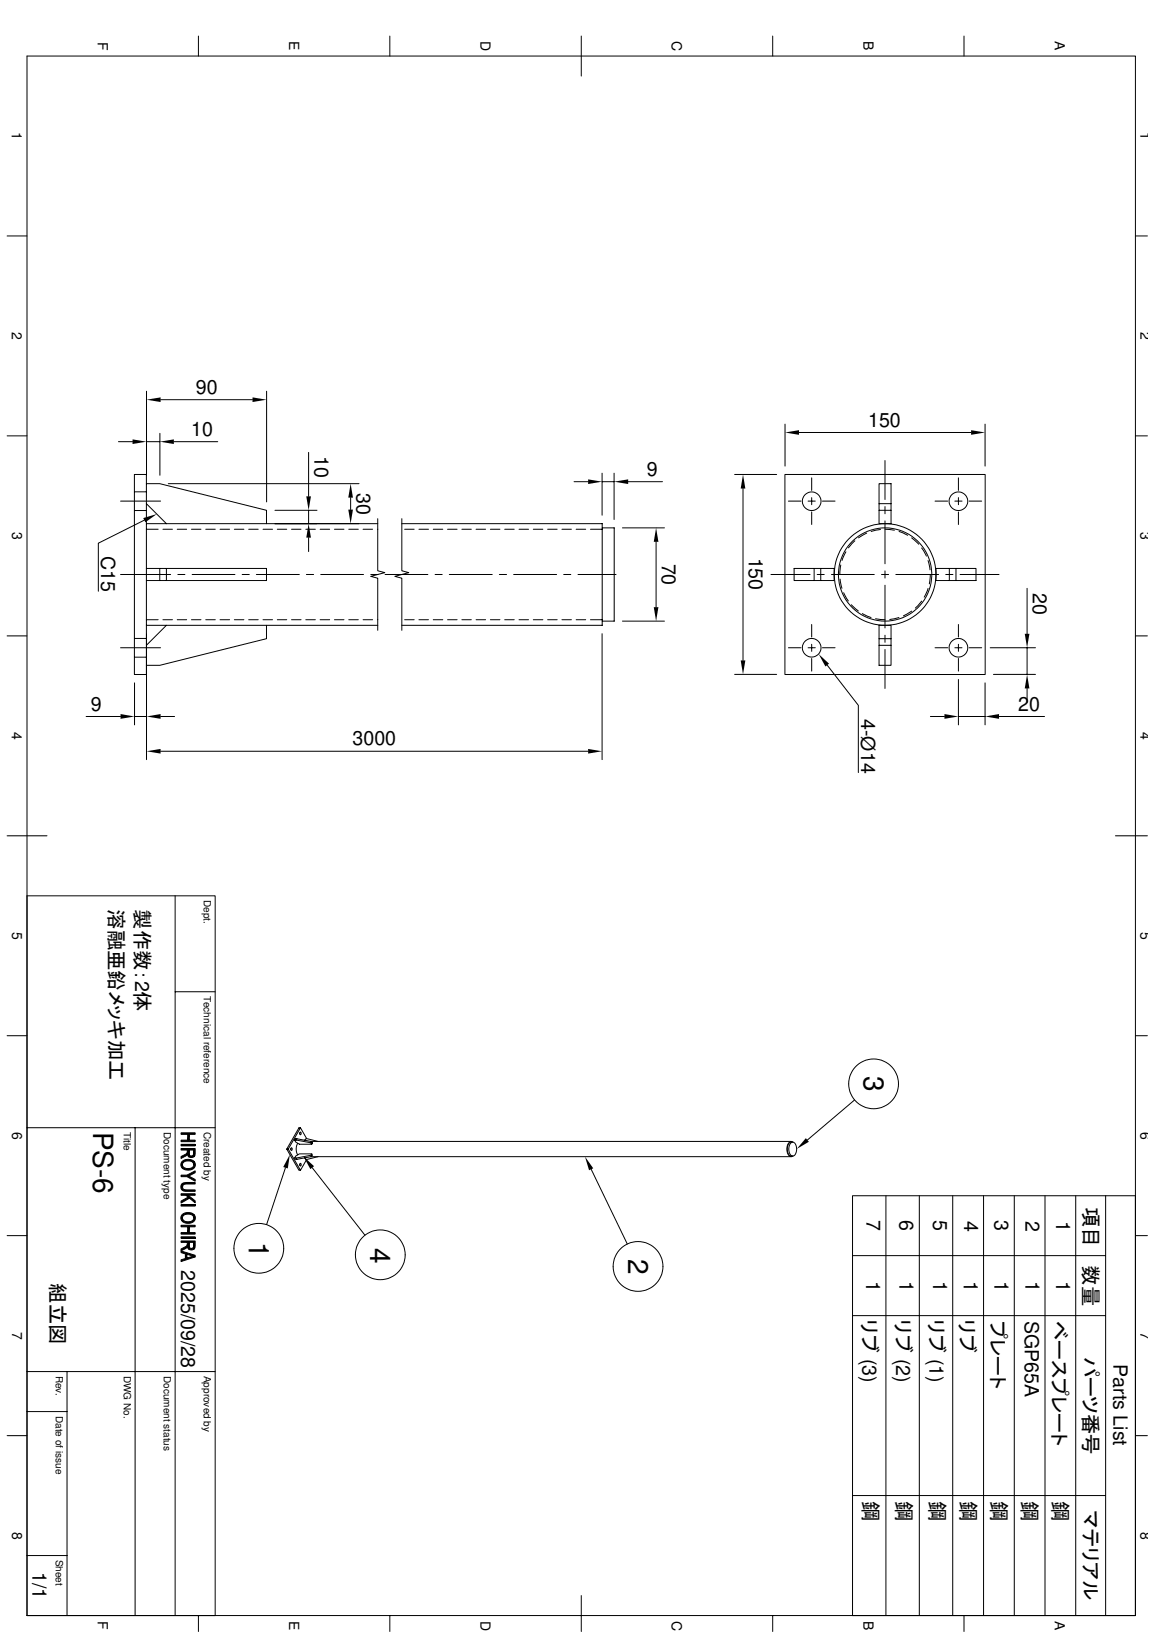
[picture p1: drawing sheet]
<svg xmlns="http://www.w3.org/2000/svg" width="210mm" height="297mm" viewBox="0 0 210 297" stroke-linecap="round" stroke-linejoin="round" font-family="sans-serif">
<g fill="none" stroke="#000" stroke-width=".18">
<path d="M4.9 10.2h201.6v283.8h-201.6zM36.1 6.6v3.6M70.9 6.6v3.6M105.7 6.6v7.2M140.5 6.6v3.6M175.3 6.6v3.6M1.3 42.9h3.6M206.5 42.9h2.2M1.3 79.3h3.6M26.6 71.2v15.3M29.1 78.9v7.6M29.2 72.7h16.7"/>
<path d="M48.5 71.2v20.2M142.8 77.2v7.6M145.3 78.7h31.3M179.2 77.2v7.6M206.5 79.3h2.2M21.5 80.4h2.6M21.9 91.2h7.3M24.4 86.4h2.2v36.4h-2.2zM24.4 89.5h2.2M24.4 92.9h2.2M26.2 94.7l-8.3 4.2v8.7M26.6 88h2.5l19.4 4.9v2.4h-18.2"/>
<path d="M26.6 96.3h2.2M26.6 95.3h3.7M26.6 91.7l3.7 3.6M26.6 80.4h2.5M29.6 96.3h1.8M30.6 88h34.7M31.6 80.4h8M32.2 96.3h1.8M34.8 96.3h1.8M37.4 96.3h1.8M40 96.3h1.8M42.6 96.3h1.8"/>
<path d="M45.2 96.3h1.8M47.8 96.3h1.8M48.5 95.3h20.2M50 92.9h7.7M50.4 96.3h1.8M53 96.3h1.8M55.6 96.3h1.8M56.1 82.3v8M56.1 92.9v2.4M56.1 97.9v2.5M58.2 96.3h1.8M60.8 96.3h1.8"/>
<path d="M63.4 96.3h1.8M63.8 90.6v2.2M66 96.3h1.8M68.6 96.3h.1M68.7 94.4v9.5l1.3 .3-2.6 .7 1.3 .3v9.5M73.1 95.3h36.4v18.5h-36.4M73.1 94.4v9.5l1.3 .3-2.6 .7 1.3 .3v9.5M73.6 96.3h1.7M76.2 96.3h1.7M78.8 96.3h1.7M81.4 96.3h1.7M84 96.3h1.7"/>
<path d="M86.6 96.3h1.7M89.2 96.3h1.7M91.8 96.3h1.7M94.4 96.3h1.7M97 96.3h1.7M99.6 96.3h1.7M102.2 96.3h1.7M104.4 87.7h2.6M104.8 96.3h1.7M107.4 96.3h2.1M109.5 86.1v7.7M109.5 87.7h2.2"/>
<path d="M109.5 96.1h2.2v17h-2.2M111.7 86.1v8.5M113.2 96.1h7.7M114.3 87.7h6.2M119.3 98.6v11.9M133.6 86.4h7.7M135.1 88.9v31.3M142.8 86.4h36.4v36.4h-36.4zM143.4 91.2h2.3M147 91.2h1.3M147.6 87v2.3M147.6 90.6v1.3"/>
<path d="M147.6 93.2v2.3M149.6 91.2h2.3M155.5 98.4l-1.2 1.3M157.6 97l-1.4 .9M159.9 92.9v2.4h2.2v-7.3h-2.2v4.9h2.2M159.9 91.7h2.2M160.1 96.4l-1.6 .3M161 83.8v7.1M161 92.2v1.3M161 94.8v7.8M161 96.3l1.7 .2M163.5 96.7l1.6 .7"/>
<path d="M165.8 97.9l1.3 1.2M167.6 99.7l.9 1.5M170.1 91.2h2.3M173.7 91.2h1.3M174.3 87v2.3M174.3 90.6v1.3M174.3 93.2v2.3M176.3 91.2h2.3M1.3 115.7h3.6M21.9 117.9h7.3M21.9 104.6h9.1M24.4 116.2h2.2"/>
<path d="M24.4 119.6h2.2M26.6 103.5h21.9v2.2h-19.4M26.6 112.8h2.2M26.6 113.8h3.7M26.6 115.3v23M29.1 103.5v2.2h-2.5M29.6 112.8h1.8M30.3 103.5v2.2M32.2 112.8h1.8M32.3 104.6h1.3M34.8 112.8h1.8M34.9 104.6h7.8"/>
<path d="M37.4 112.8h1.8M40 112.8h1.8M42.6 112.8h1.8M44 104.6h1.3M45.2 112.8h1.8M46.6 104.6h7.8M47.8 112.8h1.8M48.5 113.8v2.4l-19.4 4.9h-2.5M50.4 112.8h1.8M53 112.8h1.8M55.6 112.8h1.8M55.7 104.6h1.3"/>
<path d="M58.2 112.8h1.8M58.3 104.6h7.8M60.8 112.8h1.8M63.4 112.8h1.8M66 112.8h1.8M67.4 104.6h1.3M68.6 112.8h.1M68.7 113.8h-38.4l-3.7 3.7M70 104.6h7.8M73.6 112.8h1.7M76.2 112.8h1.7M78.8 112.8h1.7"/>
<path d="M79.1 104.6h1.3M81.4 112.8h1.7M81.7 104.6h7.8M84 112.8h1.7M86.6 112.8h1.7M89.2 112.8h1.7M90.8 104.6h1.3M91.8 112.8h1.7M93.4 104.6h7.8M94.4 112.8h1.7M97 112.8h1.7M99.6 112.8h1.7"/>
<path d="M102.2 112.8h1.7M102.5 104.6h1.3M104.8 112.8h1.7M105.1 104.6h7M107.4 112.8h2.1M109.5 115.3v23M113.2 113.1h7.7M140.2 104.6h7.1M143.4 117.9h2.3M147 117.9h1.3M147.6 113.7v2.3M147.6 117.3v1.3"/>
<path d="M147.6 119.8v2.4M148.1 103.5v2.2M148.6 104.6h1.3M149.3 103.5v2.2h-4.9v-2.2h7.3v2.2h-2.4M149.6 117.9h2.3M151.2 104.6h7.8M152.8 105.4l.3 1.7M152.9 102.8l-.1 1.7M153.5 107.9l.8 1.5M153.9 100.4l-.7 1.6M154.9 110.1l1.2 1.1M156.8 111.7l1.6 .7"/>
<path d="M159.3 112.6l1.7 .2M159.9 116.2h2.2v4.9h-2.2v-7.3h2.2v2.4M159.9 117.5h2.2M160.3 104.6h1.3M161 103.9v1.3M161 106.5v7.8M161 115.6v1.3M161 118.2v7.1M162.9 104.6h7.8M163.5 112.4l-1.7 .4M165.8 111.2l-1.5 .9M167.6 109.4l-1.1 1.3"/>
<path d="M168.8 102l.4 1.7M168.8 107.1l-.7 1.6M169.2 104.6l-.2 1.7M170.1 117.9h2.3M172 104.6h1.3M172.7 103.5h-2.5v2.2h7.3v-2.2h-4.8v2.2M173.7 117.9h1.3M173.9 103.5v2.2M174.3 113.7v2.3M174.3 117.3v1.3M174.3 119.8v2.4M174.6 104.6h7.1"/>
<path d="M176.3 117.9h2.3M180.1 117.9h8.2M186.8 107.1v8.3M186.8 117.9v4.8M206.5 115.7h2.2M15.7 130.4h6.2M24.5 130.4h2.1M24.5 124.3v7.6M29.2 130.4h2.5M29.2 136.7h77.8M133.6 122.7h7.7M150.5 121.1l5.6 7.3v12.2"/>
<path d="M169.2 130.4h2.6M174.3 123.7v8.2M174.3 130.4h4.9M179.2 124.3v7.6M180.7 122.7h7.6M181.7 130.4h8.3M186.8 125.3v2.5M1.3 152.1h7.3M202.9 152.1h5.8M4.9 163h34.2v131M31.9 163v131M1.3 188.5h3.6"/>
<path d="M31.9 180.5h7.2M206.5 188.5h2.2M4.9 205.3h34.2M24.6 205.3v88.7M32.9 207.5h1.2l.3-1v1h1.1v.3h-2.6zM32.9 206.2h2.6v.3h-1.1l-.3 1v-1h-1.2zM32.9 208.3h2.6v.3h-2.6zM32.9 210.5l1-.5 .2-.4v.5l-.1 .2-1.1 .5zM32.9 209h2.6l-.1 1.4-.1 .1-.1-1.2h-.8l-.1 1.2-.2-.4v-.8h-1.2zM32.9 213.9h1.1l1.5 .8v.3l-1.5-.8h-1.1zM32.9 218.6l1.3-.7 .3 .2-1.6 .9zM32.9 217.3h2.6v.3h-2.6z"/>
<path d="M32.9 219.2h2.6v.3h-2.6zM33.1 215.5l.1-.1v.6a.56 .56 0 0 0 .8 .6h1.5v.2h-1.5a.84 .84 0 0 1-1-.3 .84 .84 0 0 1 .1-1zM33.2 211.3l.7-.3 .7 .1 .7 .3-.1 .6a1.15 1.15 0 0 0-1.8-.4l-.2 .3v.7l-.3-.5v-.4zM33.2 212a1.16 1.16 0 0 0 2 .3l.1-.9 .2 .3v.6l-.4 .5-.5 .1h-.8l-.5-.2zM33.2 215.4l.7-.2h1.6v.3h-1.5a.58 .58 0 0 0-.8 .5zM33.8 217.6h.4l1.3 1v.3zM34 213.9l1.5-.8v.3l-1.2 .7zM34.4 209.3v.6a.42 .42 0 0 0 .4 .5 .42 .42 0 0 0 .4-.4l.1 .5-.4 .2-.5-.1zM51.9 212.5l-3.4 10.4M52.2 209.1l2.2 3.9h.3l-2.3-3.9h-.2l2.2-3.8h.3l-2.3 3.8M52.9 209v.3M53 208.9a.24 .24 0 0 1 .1 .2 .24 .24 0 0 1-.1 .3z"/>
<path d="M53.6 210.8l.1 .2h.3l-.1-.2M53.8 210.4l.7-.4h2.2l-.1 .3-3 .5zM53.9 207.5l2.7 .5 .1-.2M54 207.3l-.1 .2h-.3M54.1 208.1a2.17 2.17 0 0 0 0 2.1M54.5 211.9v.2M54.5 206.2v.2M54.6 211.8a.24 .24 0 0 1 .2 .2 .24 .24 0 0 1-.2 .2zM54.6 206.1a.24 .24 0 0 1 .2 .2 .24 .24 0 0 1-.2 .2zM54.7 205.3l1.1 2M55.4 207.5l.2-.2h.3l1.9 .5M55.8 211l-1.1 2"/>
<path d="M56.5 207.8h87.4M56.5 210.5h87.4M56.6 210.3l.1 .2-2.7 .5M56.6 208l.1 .3 .1-.3-.1-.2-2.7-.5h-.3l-.1 .2 .2 .4 .7 .4h2.2M56.7 210l.1 .2-.1 .3M56.8 212.5l9.6 12.3M57.8 210.5l-1.9 .5h-.3l-.2-.3M107.5 212.8l6.6 13.6M143.8 208.1a.56 .56 0 0 1 .6-.2 .56 .56 0 0 1 .4 .5 1.51 1.51 0 0 1-.6 2 1.56 1.56 0 0 1-.4-2.3zM144.2 207.9a1.14 1.14 0 0 0-1 1.5 .89 .89 0 0 0 1 1M144.2 207.9a.82 .82 0 0 0-.8 .2 .82 .82 0 0 0-.2 .8 1.27 1.27 0 0 0 .8 1.6l.2-.1M155.4 200.2l-8.5 7.3"/>
<path d="M161.1 217.6v76.4M167.2 217.6v76.4M173.3 217.6v76.4M178.9 217.6v76.4M184.5 217.6v76.4M190.1 217.6v76.4M195.7 217.6v76.4M201.1 217.6v76.4M1.3 224.9h3.6M32.9 224.3h1.2l.3-1v1h1.1v.3h-2.6zM32.9 223h2.6v.3h-1.1l-.3 1v-1h-1.2zM32.9 225.1h2.6v.3h-2.6z"/>
<path d="M32.9 227.3l1-.5 .2-.4v.5l-.2 .3-1 .5zM32.9 225.9h2.6l-.1 1.3-.1 .2-.1-1.3h-.8v1.3l-.3-.4v-.9h-1.2zM32.9 227.7l2.6 .8v.3l-1.5-.5-.3 .8v-.9l-.8-.2zM32.9 229.3l.8-.2 .3-.8v.7l1.2-.4 .3 .2-2.6 .8zM33.1 221.1l.6-.4h1l.6 .3-.1 .7a1.15 1.15 0 0 0-1.8-.4l-.2 .3v.7l-.1-.1a.83 .83 0 0 1 0-1.1zM33.2 221.7l.1 .3 .2 .2 .9 .2a.77 .77 0 0 0 .8-.7l.1-.7 .2 .4v.6l-.4 .4-.7 .3-.6-.1-.5-.2zM34.4 226.1v.6a.42 .42 0 0 0 .4 .5 .42 .42 0 0 0 .4-.4l.1 .6-.4 .1-.5-.1zM155.1 228.5h46M155.1 239.5h46M206.5 224.9h2.2M4.9 256.9h7.3M4.9 249.6h34.2"/>
<path d="M12.2 249.6v44.4M1.3 261.3h3.6M155.1 272.2h46M206.5 261.3h2.2M4.9 283.1h7.3M36.1 294v2.9M70.9 294v2.9M105.7 290.4v6.5M140.5 294v2.9M155.1 294v-76.4h51.4v76.4M175.3 294v2.9"/>
<circle cx="147.6" cy="91.2" r="1.69"/>
<circle cx="174.3" cy="91.2" r="1.69"/>
<circle cx="147.6" cy="117.9" r="1.69"/>
<circle cx="161" cy="104.6" r="8.5"/>
<circle cx="161" cy="104.6" r="9.3"/>
<circle cx="174.3" cy="117.9" r="1.69"/>
<circle cx="158.9" cy="197.3" r="4.5"/>
<circle cx="47.1" cy="227.2" r="4.5"/>
<circle cx="69.2" cy="228.4" r="4.5"/>
<circle cx="116.1" cy="230.5" r="4.5"/>
</g>
<g fill="#000">
<path d="M24.1 80l2.5 .4-2.5 .4zM26.6 72.7l2.6-.4v.9zM29.1 80.4l2.5-.4v.8zM45.9 72.3l2.6 .4-2.6 .5zM142.8 78.7l2.5-.4v.8zM176.6 78.3l2.6 .4-2.6 .4zM26.1 94.3l2.4-.7-2.1 1.5zM56.1 95.3l.5 2.6h-.9zM55.7 90.3h.9l-.5 2.6zM63.8 88l.4 2.6h-.8zM63.4 92.8h.8l-.4 2.5zM107 87.2l2.5 .5-2.5 .4z"/>
<path d="M111.7 87.7l2.6-.5v.9zM119.3 96.1l.5 2.5h-.9zM135.1 86.4l.5 2.5h-.9zM118.9 110.5h.9l-.5 2.6zM186.4 115.4h.8l-.4 2.5zM21.9 130l2.6 .4-2.6 .4zM26.6 136.7l2.6-.4v.9zM26.6 130.4l2.6-.4v.8zM107 136.3l2.5 .4-2.5 .5zM134.7 120.2h.9l-.5 2.5zM148.9 119l1.9 1.8-.7 .5zM171.8 130l2.5 .4-2.5 .4z"/>
<path d="M179.2 130.4l2.5-.4v.8zM186.8 122.7l.4 2.6h-.8zM52.7 210.1l-.4 2.6-.8-.3zM55.2 210.5l1.9 1.8-.6 .5zM106.4 210.5l1.5 2.1-.8 .4zM146.6 207.2l.5 .6-2.2 1.3z"/>
<path d="M32.9 210.5l1-.5 .2-.4v.5l-.1 .2-1.1 .5z" fill-rule="evenodd"/>
<path d="M32.9 218.6l1.3-.7 .3 .2-1.6 .9z" fill-rule="evenodd"/>
<path d="M34.4 209.3v.6a.42 .42 0 0 0 .4 .5 .42 .42 0 0 0 .4-.4l.1 .5-.4 .2-.5-.1z" fill-rule="evenodd"/>
<path d="M33.2 211.3l.7-.3 .7 .1 .7 .3-.1 .6a1.15 1.15 0 0 0-1.8-.4l-.2 .3v.7l-.3-.5v-.4z" fill-rule="evenodd"/>
<path d="M32.9 207.5h1.2l.3-1v1h1.1v.3h-2.6z" fill-rule="evenodd"/>
<path d="M32.9 206.2h2.6v.3h-1.1l-.3 1v-1h-1.2z" fill-rule="evenodd"/>
<path d="M32.9 209h2.6l-.1 1.4-.1 .1-.1-1.2h-.8l-.1 1.2-.2-.4v-.8h-1.2z" fill-rule="evenodd"/>
<path d="M34 213.9l1.5-.8v.3l-1.2 .7z" fill-rule="evenodd"/>
<path d="M32.9 213.9h1.1l1.5 .8v.3l-1.5-.8h-1.1z" fill-rule="evenodd"/>
<path d="M33.1 215.5l.1-.1v.6a.56 .56 0 0 0 .8 .6h1.5v.2h-1.5a.84 .84 0 0 1-1-.3 .84 .84 0 0 1 .1-1z" fill-rule="evenodd"/>
<path d="M33.2 215.4l.7-.2h1.6v.3h-1.5a.58 .58 0 0 0-.8 .5z" fill-rule="evenodd"/>
<path d="M33.8 217.6h.4l1.3 1v.3z" fill-rule="evenodd"/>
<path d="M32.9 217.3h2.6v.3h-2.6z" fill-rule="evenodd"/>
<path d="M33.2 212a1.16 1.16 0 0 0 2 .3l.1-.9 .2 .3v.6l-.4 .5-.5 .1h-.8l-.5-.2z" fill-rule="evenodd"/>
<path d="M32.9 227.3l1-.5 .2-.4v.5l-.2 .3-1 .5z" fill-rule="evenodd"/>
<path d="M33.1 221.1l.6-.4h1l.6 .3-.1 .7a1.15 1.15 0 0 0-1.8-.4l-.2 .3v.7l-.1-.1a.83 .83 0 0 1 0-1.1z" fill-rule="evenodd"/>
<path d="M34.4 226.1v.6a.42 .42 0 0 0 .4 .5 .42 .42 0 0 0 .4-.4l.1 .6-.4 .1-.5-.1z" fill-rule="evenodd"/>
<path d="M32.9 224.3h1.2l.3-1v1h1.1v.3h-2.6z" fill-rule="evenodd"/>
<path d="M32.9 223h2.6v.3h-1.1l-.3 1v-1h-1.2z" fill-rule="evenodd"/>
<path d="M32.9 225.9h2.6l-.1 1.3-.1 .2-.1-1.3h-.8v1.3l-.3-.4v-.9h-1.2z" fill-rule="evenodd"/>
<path d="M32.9 227.7l2.6 .8v.3l-1.5-.5-.3 .8v-.9l-.8-.2z" fill-rule="evenodd"/>
<path d="M32.9 229.3l.8-.2 .3-.8v.7l1.2-.4 .3 .2-2.6 .8z" fill-rule="evenodd"/>
<path d="M33.2 221.7l.1 .3 .2 .2 .9 .2a.77 .77 0 0 0 .8-.7l.1-.7 .2 .4v.6l-.4 .4-.7 .3-.6-.1-.5-.2z" fill-rule="evenodd"/>
</g>
<path d="M32.9 208.4h2.6M32.9 219.4h2.6M32.9 225.2h2.6" fill="none" stroke="#000" stroke-width=".28"/>
<g font-size="5.1">
<text x="157.1" y="195.9" transform="rotate(90 157.1 195.9)">3</text>
<text x="16.9" y="206" transform="rotate(90 16.9 206)">PS-6</text>
<text x="45.3" y="226" transform="rotate(90 45.3 226)">1</text>
<text x="67.4" y="227.1" transform="rotate(90 67.4 227.1)">4</text>
<text x="114.2" y="229.2" transform="rotate(90 114.2 229.2)">2</text>
</g>
<g font-size="3.7">
<text x="19.9" y="163" transform="rotate(90 19.9 163)">溶融亜鉛メッキ加工</text>
<text x="24.6" y="163" transform="rotate(90 24.6 163)">製作数：2体</text>
<text x="197.1" y="219.7" transform="rotate(90 197.1 219.7)">項目</text>
<text x="9.2" y="233.6" transform="rotate(90 9.2 233.6)">組立図</text>
<text x="197.1" y="230.3" transform="rotate(90 197.1 230.3)">数量</text>
<text x="156.9" y="240.1" transform="rotate(90 156.9 240.1)">リブ (3)</text>
<text x="163" y="240.1" transform="rotate(90 163 240.1)">リブ (2)</text>
<text x="169.1" y="240.1" transform="rotate(90 169.1 240.1)">リブ (1)</text>
<text x="174.7" y="240.1" transform="rotate(90 174.7 240.1)">リブ</text>
<text x="180.2" y="240.4" transform="rotate(90 180.2 240.4)">プレート</text>
<text x="191.4" y="240.4" transform="rotate(90 191.4 240.4)">ベースプレート</text>
<text x="197.1" y="246.9" transform="rotate(90 197.1 246.9)">パーツ番号</text>
<text x="157.1" y="273.2" transform="rotate(90 157.1 273.2)">鋼</text>
<text x="163.1" y="273.2" transform="rotate(90 163.1 273.2)">鋼</text>
<text x="169.2" y="273.2" transform="rotate(90 169.2 273.2)">鋼</text>
<text x="174.8" y="273.2" transform="rotate(90 174.8 273.2)">鋼</text>
<text x="180.4" y="273.2" transform="rotate(90 180.4 273.2)">鋼</text>
<text x="186" y="273.2" transform="rotate(90 186 273.2)">鋼</text>
<text x="191.6" y="273.2" transform="rotate(90 191.6 273.2)">鋼</text>
<text x="197.1" y="274.9" transform="rotate(90 197.1 274.9)">マテリアル</text>
</g>
<g font-size="3.6">
<text x="35.6" y="71.7">90</text>
<text x="157.9" y="77.7">150</text>
<text x="34.8" y="79.3">10</text>
<text x="57.2" y="83" transform="rotate(90 57.2 83)">10</text>
<text x="64.8" y="89.7" transform="rotate(90 64.8 89.7)">30</text>
<text x="117.7" y="86.6">9</text>
<text x="18.4" y="101.2" transform="rotate(90 18.4 101.2)">C15</text>
<text x="136.2" y="101.5" transform="rotate(90 136.2 101.5)">150</text>
<text x="120.4" y="102.6" transform="rotate(90 120.4 102.6)">70</text>
<text x="187.9" y="108" transform="rotate(90 187.9 108)">20</text>
<text x="16.5" y="129.3">9</text>
<text x="156.6" y="130.9" transform="rotate(90 156.6 130.9)">4-Ø14</text>
<text x="185.2" y="129.3">20</text>
<text x="64.1" y="135.7">3000</text>
<text x="157.6" y="222.1" transform="rotate(90 157.6 222.1)">7</text>
<text x="163.6" y="222.1" transform="rotate(90 163.6 222.1)">6</text>
<text x="169.7" y="222.1" transform="rotate(90 169.7 222.1)">5</text>
<text x="175.3" y="222.2" transform="rotate(90 175.3 222.2)">4</text>
<text x="180.9" y="222.1" transform="rotate(90 180.9 222.1)">3</text>
<text x="186.5" y="222.1" transform="rotate(90 186.5 222.1)">2</text>
<text x="192.1" y="222.2" transform="rotate(90 192.1 222.2)">1</text>
<text x="32.9" y="231.1" transform="rotate(90 32.9 231.1)">2025/09/28</text>
<text x="157.6" y="233.2" transform="rotate(90 157.6 233.2)">1</text>
<text x="163.6" y="233.2" transform="rotate(90 163.6 233.2)">1</text>
<text x="169.7" y="233.2" transform="rotate(90 169.7 233.2)">1</text>
<text x="175.3" y="233.2" transform="rotate(90 175.3 233.2)">1</text>
<text x="180.9" y="233.2" transform="rotate(90 180.9 233.2)">1</text>
<text x="186.5" y="233.2" transform="rotate(90 186.5 233.2)">1</text>
<text x="192.1" y="233.2" transform="rotate(90 192.1 233.2)">1</text>
<text x="186.4" y="240.4" transform="rotate(90 186.4 240.4)">SGP65A</text>
<text x="202.6" y="248.3" transform="rotate(90 202.6 248.3)">Parts List</text>
<text x="5.9" y="286.1" transform="rotate(90 5.9 286.1)">1/1</text>
</g>
<g font-size="2.5">
<text x="17.8" y="7.6" transform="rotate(90 17.8 7.6)">F</text>
<text x="52.6" y="7.5" transform="rotate(90 52.6 7.5)">E</text>
<text x="87.4" y="7.5" transform="rotate(90 87.4 7.5)">D</text>
<text x="122.2" y="7.5" transform="rotate(90 122.2 7.5)">C</text>
<text x="157" y="7.5" transform="rotate(90 157 7.5)">B</text>
<text x="191.9" y="7.5" transform="rotate(90 191.9 7.5)">A</text>
<text x="2.2" y="24" transform="rotate(90 2.2 24)">1</text>
<text x="207.4" y="24" transform="rotate(90 207.4 24)">1</text>
<text x="2.2" y="60.4" transform="rotate(90 2.2 60.4)">2</text>
<text x="207.4" y="60.4" transform="rotate(90 207.4 60.4)">2</text>
<text x="2.2" y="96.8" transform="rotate(90 2.2 96.8)">3</text>
<text x="207.5" y="96.8" transform="rotate(90 207.5 96.8)">3</text>
<text x="2.2" y="133.2" transform="rotate(90 2.2 133.2)">4</text>
<text x="207.4" y="133.2" transform="rotate(90 207.4 133.2)">4</text>
<text x="2.2" y="169.6" transform="rotate(90 2.2 169.6)">5</text>
<text x="207.5" y="169.6" transform="rotate(90 207.5 169.6)">5</text>
<text x="2.2" y="206" transform="rotate(90 2.2 206)">6</text>
<text x="207.5" y="206" transform="rotate(90 207.5 206)">6</text>
<text x="2.2" y="242.4" transform="rotate(90 2.2 242.4)">7</text>
<text x="207.5" y="242.4" transform="rotate(90 207.5 242.4)">7</text>
<text x="2.2" y="278.8" transform="rotate(90 2.2 278.8)">8</text>
<text x="207.5" y="278.8" transform="rotate(90 207.5 278.8)">8</text>
<text x="17.8" y="295.1" transform="rotate(90 17.8 295.1)">F</text>
<text x="52.6" y="295" transform="rotate(90 52.6 295)">E</text>
<text x="87.4" y="295" transform="rotate(90 87.4 295)">D</text>
<text x="122.2" y="295" transform="rotate(90 122.2 295)">C</text>
<text x="157" y="295" transform="rotate(90 157 295)">B</text>
<text x="191.9" y="295" transform="rotate(90 191.9 295)">A</text>
</g>
<g font-size="1.8">
<text x="37.1" y="163.8" transform="rotate(90 37.1 163.8)">Dept.</text>
<text x="37.1" y="181.2" transform="rotate(90 37.1 181.2)">Technical reference</text>
<text x="22.5" y="206" transform="rotate(90 22.5 206)">Title</text>
<text x="29.8" y="206" transform="rotate(90 29.8 206)">Document type</text>
<text x="37.1" y="206" transform="rotate(90 37.1 206)">Created by</text>
<text x="10.2" y="250.4" transform="rotate(90 10.2 250.4)">Rev.</text>
<text x="22.5" y="250.4" transform="rotate(90 22.5 250.4)">DWG No.</text>
<text x="29.8" y="250.4" transform="rotate(90 29.8 250.4)">Document status</text>
<text x="37.1" y="250.4" transform="rotate(90 37.1 250.4)">Approved by</text>
<text x="10.2" y="257.7" transform="rotate(90 10.2 257.7)">Date of issue</text>
<text x="10.2" y="283.9" transform="rotate(90 10.2 283.9)">Sheet</text>
</g>
</svg>
